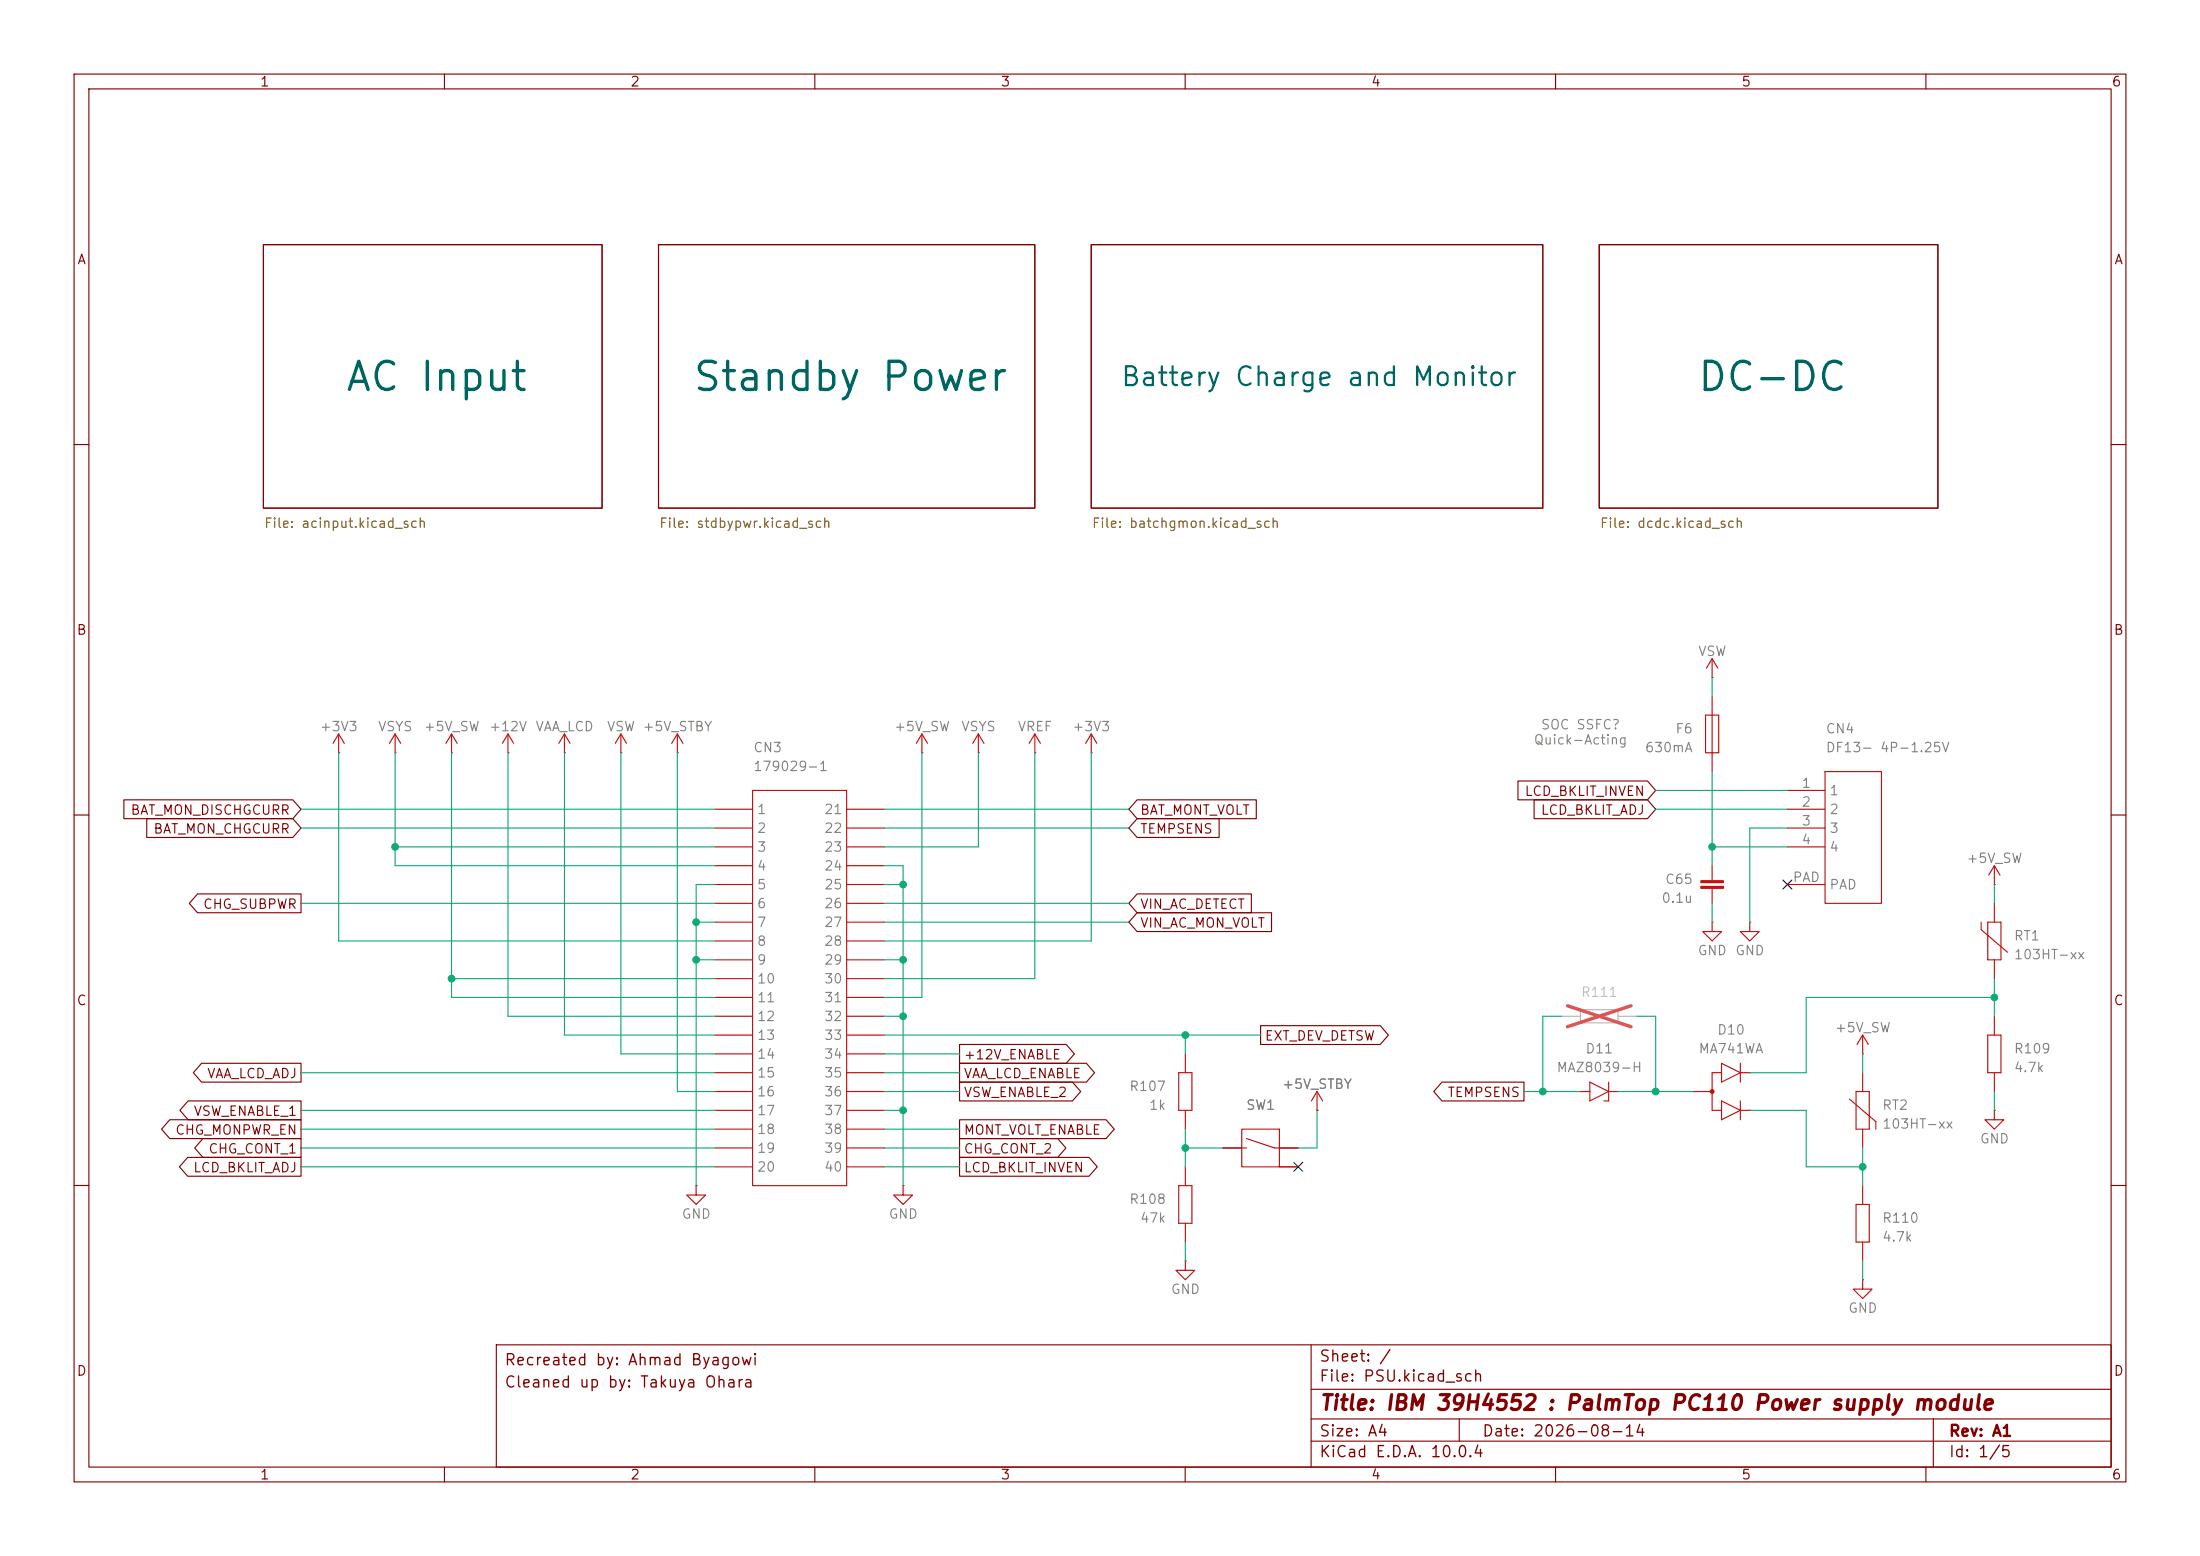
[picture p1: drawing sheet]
<svg xmlns="http://www.w3.org/2000/svg" width="297mm" height="210mm" viewBox="0 0 297 210" stroke-linecap="round" stroke-linejoin="round" font-family="sans-serif">
<g fill="none" stroke="#840000" stroke-width=".15">
<path d="M10 10h277v190h-277zM12 12h273v186h-273zM60 10v2M110 10v2M160 10v2M210 10v2M260 10v2M35.6 33h45.7v35.6h-45.7zM88.9 33h50.8v35.6h-50.8zM147.3 33h61v35.6h-61zM215.9 33h45.7v35.6h-45.7zM10 60h2"/>
<path d="M285 60h2M10 110h2M16.7 107.9h22.8l1.1 1.3-1.1 1.3h-22.8zM19.8 110.5h19.7l1.1 1.3-1.1 1.2h-19.7zM153.5 107.9h16.1v2.6h-16.1l-1.1-1.3zM153.5 110.5h11.1v2.5h-11.1l-1.1-1.2zM204.9 105.4h17.5l1.1 1.3-1.1 1.3h-17.5zM207.1 107.9h15.3l1.1 1.3-1.1 1.3h-15.3zM285 110h2M26.7 120.6h13.9v2.6h-13.9l-1.1-1.3zM153.5 120.6h15.4v2.6h-15.4l-1.1-1.3zM153.5 123.2h18.2v2.5h-18.2l-1.1-1.2z"/>
<path d="M170.2 138.4h16.1l1.1 1.3-1.1 1.3h-16.1zM22.9 151.1h17.7v2.6h-17.7l-1.1-1.3zM25.3 156.2h15.3v2.6h-15.3l-1.1-1.3zM25.4 148.6h15.2v2.5h-15.2l-1.1-1.2zM27.2 143.5h13.4v2.6h-13.4l-1.1-1.3zM27.4 153.7h13.2v2.5h-13.2l-1.1-1.3zM129.5 141h14.4l1.1 1.2-1.1 1.3h-14.4zM129.5 143.5h17.2l1.1 1.3-1.1 1.3h-17.2zM129.5 146h15.3l1.1 1.3-1.1 1.3h-15.3zM129.5 153.7h13.3l1.1 1.2-1.1 1.3h-13.3zM129.5 156.2h17.5l1.1 1.3-1.1 1.3h-17.5zM129.5 151.1h19.8l1.1 1.3-1.1 1.3h-19.8z"/>
<path d="M194.7 146h11v2.6h-11l-1.1-1.3zM10 160h2M285 160h2M60 198v2M67 181.5h218v16.5h-218zM110 198v2M160 198v2M177 194.5h108M177 191.5h108M177 187.5h108M177 181.5v16.5M197 191.5v3"/>
<path d="M210 198v2M260 198v2M261 191.5v6.5"/>
</g>
<g fill="none" stroke="#c90c0c" stroke-width=".15">
<path d="M45.7 99.1l-.7 1.2M45.7 99.1l.8 1.2M45.7 99.1v2.5M53.3 99.1l-.7 1.2M53.3 99.1l.8 1.2M53.3 99.1v2.5M61 99.1l-.8 1.2M61 99.1l.7 1.2M61 99.1v2.5M68.6 99.1l-.8 1.2M68.6 99.1l.7 1.2M68.6 99.1v2.5"/>
<path d="M76.2 99.1l-.8 1.2M76.2 99.1l.8 1.2M76.2 99.1v2.5M83.8 99.1l-.7 1.2M83.8 99.1l.8 1.2M83.8 99.1v2.5M91.4 99.1l-.7 1.2M91.4 99.1l.8 1.2M91.4 99.1v2.5M124.5 99.1l-.8 1.2M124.5 99.1l.7 1.2M124.5 99.1v2.5"/>
<path d="M132.1 99.1l-.8 1.2M132.1 99.1l.7 1.2M132.1 99.1v2.5M139.7 99.1l-.8 1.2M139.7 99.1l.8 1.2M139.7 99.1v2.5M147.3 99.1l-.7 1.2M147.3 99.1l.8 1.2M147.3 99.1v2.5M230.3 96.5h1.7v5.1h-1.7zM231.1 91.4h.1M231.1 88.9v2.5"/>
<path d="M231.1 94v10.1M231.1 88.9l-.7 1.3M231.1 88.9l.8 1.3M45.7 101.6h.1M53.3 101.6h.1M61 101.6h.1M68.6 101.6h.1M76.2 101.6h.1M83.8 101.6h.1M91.4 101.6h.1M96.5 109.2h5.1M96.5 111.8h5.1"/>
<path d="M96.5 114.3h5.1M96.5 119.4h5.1M96.5 116.8h5.1M101.6 106.7h12.7v53.3h-12.7zM114.3 109.2h5.1M114.3 111.8h5.1M114.3 114.3h5.1M114.3 119.4h5.1M114.3 116.8h5.1M124.5 101.6h.1M132.1 101.6h.1M139.7 101.6h.1"/>
<path d="M147.3 101.6h.1M231.1 116.8v2.1M231.1 119.9v2M241.3 106.7h5.1M241.3 109.2h5.1M241.3 111.8h5.1M241.3 114.3h5.1M241.3 119.4h5.1M246.4 104.1h7.6v17.8h-7.6zM269.2 119.4h.1M269.2 116.8v2.6M269.2 116.8l.8 1.3"/>
<path d="M269.2 116.8l-.7 1.3M96.5 139.7h5.1M96.5 121.9h5.1M96.5 124.5h5.1M96.5 127h5.1M96.5 129.5h5.1M96.5 132.1h5.1M96.5 134.6h5.1M96.5 137.2h5.1M114.3 139.7h5.1M114.3 121.9h5.1M114.3 124.5h5.1"/>
<path d="M114.3 127h5.1M114.3 129.5h5.1M114.3 132.1h5.1M114.3 134.6h5.1M114.3 137.2h5.1M231.1 124.5v1.2h1.3l-1.3 1.3-1.2-1.3h1.2M231.1 124.5h.1M236.2 124.5v1.2h1.3l-1.3 1.3-1.3-1.3h1.3M236.2 124.5h.1M251.5 139.7v2.5M251.5 139.7l.7 1.3M251.5 139.7l-.8 1.3"/>
<path d="M267.5 124.5v1l3.5 3M268.4 139.7h1.7v5.1h-1.7zM268.4 124.5h1.7v5h-1.7zM269.2 121.9v2.6M269.2 129.5v2.6M269.2 137.2v2.5M96.5 149.9h5.1M96.5 144.8h5.1M96.5 147.3h5.1M96.5 154.9h5.1M96.5 157.5h5.1M96.5 152.4h5.1"/>
<path d="M96.5 142.2h5.1M114.3 149.9h5.1M114.3 144.8h5.1M114.3 147.3h5.1M114.3 154.9h5.1M114.3 157.5h5.1M114.3 152.4h5.1M114.3 142.2h5.1M159.1 144.8h1.8v5.1h-1.8zM160 142.2v2.6M160 149.9v2.5M160 157.5v2.5"/>
<path d="M165.1 154.9h3.2M167.6 152.4h5.1v5.1h-5.1zM168.3 153.7l3.8 1.2h3.2M172.7 157.5h2.6M177.8 149.9h.1M177.8 147.3l-.8 1.3M177.8 147.3l.8 1.3M177.8 147.3v2.6M213.4 147.3h.1M213.4 147.3h1.2M214.6 146.1l2.6 1.2-2.6 1.3zM217.2 147.3h1.2"/>
<path d="M217.2 146.1v2.5h-.7M218.4 147.3h.1M228.6 147.3h.1M228.6 147.3h2.5M232.4 144.8h-1.3v5.1h1.3M232.4 148.6l2.5 1.3-2.5 1.2zM232.4 143.5l2.5 1.3-2.5 1.3zM234.9 149.9h1.3M234.9 143.5v2.6M234.9 148.6v2.5M234.9 144.8h1.3M236.2 149.9h.1"/>
<path d="M236.2 144.8h.1M249.7 148.3l3.5 3.1v1M250.6 147.3h1.7v5.1h-1.7zM251.5 142.2h.1M251.5 144.8v2.5M251.5 152.4v2.5M269.2 149.9v1.2h1.3l-1.3 1.3-1.2-1.3h1.2M269.2 149.9h.1M269.2 144.8v2.5M94 160v1.3h1.2l-1.2 1.3-1.3-1.3h1.3M94 160h.1M121.9 160v1.3h1.3l-1.3 1.3-1.3-1.3h1.3"/>
<path d="M121.9 160h.1M159.1 160h1.8v5.1h-1.8zM160 170.2v1.3h1.3l-1.3 1.2-1.3-1.2h1.3M160 170.2h.1M160 165.1v2.5M250.6 162.6h1.7v5h-1.7zM251.5 172.7v1.3h1.2l-1.2 1.3-1.3-1.3h1.3M251.5 172.7h.1M251.5 160v2.6M251.5 167.6v2.6"/>
</g>
<g fill="#c90c0c" stroke="#c90c0c" stroke-width=".15">
<path d="M229.6 119.6h3.1v.3h-3.1z"/>
<path d="M229.6 118.9h3.1v.2h-3.1z"/>
<circle cx="231.1" cy="147.3" r=".25"/>
</g>
<path d="M210.8 137.2h2.6M213.4 136.3h5v1.7h-5zM218.4 137.2h2.6" fill="none" stroke="#b5b5b5" stroke-width=".15"/>
<path d="M211.6 135.7l8.6 2.9M220.2 135.7l-8.6 2.9" fill="none" stroke="#e65255" stroke-width=".46"/>
<g fill="none" stroke="#0dab74" stroke-width=".15">
<path d="M231.1 91.4v2.6M40.6 111.8h55.9M40.6 109.2h55.9M45.7 101.6v25.4h50.8M53.3 101.6v15.2h43.2M53.3 114.3h43.2M61 101.6v33h35.5M68.6 101.6v35.6h27.9M76.2 101.6v38.1h20.3M83.8 101.6v40.6h12.7M91.4 101.6v45.7h5.1M96.5 119.4h-2.5v40.6"/>
<path d="M119.4 119.4h2.5M119.4 116.8h2.5v43.2M119.4 111.8h33M119.4 109.2h33M124.5 101.6v33h-5.1M132.1 101.6v12.7h-12.7M139.7 101.6v30.5h-20.3M147.3 101.6v25.4h-27.9M223.5 109.2h17.8M223.5 106.7h17.8M231.1 114.3h10.2M231.1 104.1v12.7"/>
<path d="M241.3 111.8h-5.1v12.7M269.2 119.4v2.5M40.6 121.9h55.9M61 132.1h35.5M94 129.5h2.5M94 124.5h2.5M119.4 139.7h50.8M119.4 137.2h2.5M119.4 129.5h2.5M119.4 124.5h33M119.4 121.9h33M160 139.7v2.5"/>
<path d="M210.8 137.2h-2.5v10.1M221 137.2h2.5v10.1M231.1 121.9v2.6M269.2 132.1v5.1M269.2 134.6h-25.4v10.2h-7.6M40.6 154.9h55.9M40.6 152.4h55.9M40.6 149.9h55.9M40.6 157.5h55.9M40.6 144.8h55.9M119.4 154.9h10.1M119.4 152.4h10.1"/>
<path d="M119.4 149.9h2.5M119.4 157.5h10.1M119.4 144.8h10.1M119.4 142.2h10.1M119.4 147.3h10.1M160 154.9h5.1M160 152.4v5.1M177.8 149.9v5h-2.5M205.7 147.3h7.7M218.4 147.3h10.2M236.2 149.9h7.6v7.6h7.7M251.5 142.2v2.6"/>
<path d="M251.5 154.9v5.1M269.2 147.3v2.6M160 167.6v2.6M251.5 170.2v2.5"/>
</g>
<path d="M240.7 118.8l1.2 1.2M241.9 118.8l-1.2 1.2M174.7 156.9l1.2 1.2M175.9 156.9l-1.2 1.2" fill="none" stroke="#000084" stroke-width=".15"/>
<g fill="#0dab74" stroke="#0dab74" stroke-width=".14">
<circle cx="223.5" cy="147.3" r=".46"/>
<circle cx="208.3" cy="147.3" r=".46"/>
<circle cx="231.1" cy="114.3" r=".46"/>
<circle cx="269.2" cy="134.6" r=".46"/>
<circle cx="251.5" cy="157.5" r=".46"/>
<circle cx="121.9" cy="149.9" r=".46"/>
<circle cx="160" cy="139.7" r=".46"/>
<circle cx="121.9" cy="137.2" r=".46"/>
<circle cx="160" cy="154.9" r=".46"/>
<circle cx="121.9" cy="119.4" r=".46"/>
<circle cx="121.9" cy="129.5" r=".46"/>
<circle cx="94" cy="129.5" r=".46"/>
<circle cx="94" cy="124.5" r=".46"/>
<circle cx="61" cy="132.1" r=".46"/>
<circle cx="53.3" cy="114.3" r=".46"/>
</g>
<g font-size="3.8" fill="#006464">
<text x="46.4" y="53.7">AC Input</text>
<text x="93.3" y="53.7">Standby Power</text>
<text x="228.9" y="53.7">DC-DC</text>
</g>
<text font-size="2.5" fill="#006464" x="151.2" y="52.7">Battery Charge and Monitor</text>
<text font-size="2" fill="#840000" x="178" y="190.8">Title: IBM 39H4552 : PalmTop PC110 Power supply module</text>
<g font-size="1.5" fill="#840000">
<text x="68" y="184.7">Recreated by: Ahmad Byagowi</text>
<text x="178" y="184.2">Sheet: /</text>
<text x="68" y="187.7">Cleaned up by: Takuya Ohara</text>
<text x="178" y="186.9">File: PSU.kicad_sch</text>
<text x="178" y="197.1">KiCad E.D.A. 10.0.4</text>
<text x="178" y="194.3">Size: A4</text>
<text x="200" y="194.3">Date: 2026-08-14</text>
<text x="263" y="194.3">Rev: A1</text>
<text x="263" y="197.1">Id: 1/5</text>
</g>
<g font-size="1.3" fill="#840000">
<text x="35" y="12">1</text>
<text x="85" y="12">2</text>
<text x="135" y="12">3</text>
<text x="185" y="12">4</text>
<text x="235" y="12">5</text>
<text x="285" y="12">6</text>
<text x="10.3" y="36">A</text>
<text x="285.3" y="36">A</text>
<text x="10.3" y="86">B</text>
<text x="285.3" y="86">B</text>
<text x="205.7" y="107.7">LCD_BKLIT_INVEN</text>
<text x="17.5" y="110.3">BAT_MON_DISCHGCURR</text>
<text x="20.6" y="112.8">BAT_MON_CHGCURR</text>
<text x="153.8" y="110.3">BAT_MONT_VOLT</text>
<text x="153.8" y="112.8">TEMPSENS</text>
<text x="207.9" y="110.3">LCD_BKLIT_ADJ</text>
<text x="27.3" y="123">CHG_SUBPWR</text>
<text x="153.8" y="123">VIN_AC_DETECT</text>
<text x="153.8" y="125.5">VIN_AC_MON_VOLT</text>
<text x="10.3" y="136">C</text>
<text x="285.3" y="136">C</text>
<text x="130" y="143.3">+12V_ENABLE</text>
<text x="170.7" y="140.8">EXT_DEV_DETSW</text>
<text x="27.9" y="145.8">VAA_LCD_ADJ</text>
<text x="130" y="145.8">VAA_LCD_ENABLE</text>
<text x="130" y="148.4">VSW_ENABLE_2</text>
<text x="195.3" y="148.4">TEMPSENS</text>
<text x="23.6" y="153.5">CHG_MONPWR_EN</text>
<text x="26.1" y="150.9">VSW_ENABLE_1</text>
<text x="130" y="153.5">MONT_VOLT_ENABLE</text>
<text x="26" y="158.5">LCD_BKLIT_ADJ</text>
<text x="28" y="156">CHG_CONT_1</text>
<text x="130" y="156">CHG_CONT_2</text>
<text x="130" y="158.5">LCD_BKLIT_INVEN</text>
<text x="10.3" y="186">D</text>
<text x="285.3" y="186">D</text>
<text x="35" y="200">1</text>
<text x="85" y="200">2</text>
<text x="135" y="200">3</text>
<text x="185" y="200">4</text>
<text x="235" y="200">5</text>
<text x="285" y="200">6</text>
</g>
<g font-size="1.3" fill="#725600">
<text x="35.6" y="71.6">File: acinput.kicad_sch</text>
<text x="88.9" y="71.6">File: stdbypwr.kicad_sch</text>
<text x="147.3" y="71.6">File: batchgmon.kicad_sch</text>
<text x="215.9" y="71.6">File: dcdc.kicad_sch</text>
</g>
<g font-size="1.3" fill="#808080">
<text x="229.2" y="88.9">VSW</text>
<text x="43.1" y="99">+3V3</text>
<text x="50.9" y="99">VSYS</text>
<text x="57.1" y="99">+5V_SW</text>
<text x="65.9" y="99">+12V</text>
<text x="72.2" y="99">VAA_LCD</text>
<text x="81.8" y="99">VSW +5V_STBY</text>
<text x="101.6" y="101.8">CN3</text>
<text x="120.6" y="99">+5V_SW</text>
<text x="129.7" y="99">VSYS</text>
<text x="137.3" y="99">VREF</text>
<text x="144.7" y="99">+3V3</text>
<text x="207" y="100.8">Quick-Acting</text>
<text x="207.9" y="98.8">SOC SSFC?</text>
<text x="222" y="101.8">630mA</text>
<text x="226.1" y="99.3">F6</text>
<text x="246.4" y="99.3">CN4</text>
<text x="246.4" y="101.8">DF13- 4P-1.25V</text>
<text x="101.6" y="104.4">179029-1</text>
<text x="243.1" y="106.7">1</text>
<text x="246.9" y="107.7">1</text>
<text x="102.1" y="110.2">1</text>
<text x="102.1" y="112.7">2</text>
<text x="111.2" y="110.2">21</text>
<text x="111.2" y="112.7">22</text>
<text x="243.1" y="109.2">2</text>
<text x="243.1" y="111.7">3</text>
<text x="246.9" y="110.2">2</text>
<text x="246.9" y="112.7">3</text>
<text x="102.1" y="115.3">3</text>
<text x="102.1" y="117.8">4</text>
<text x="111.2" y="115.3">23</text>
<text x="111.2" y="117.8">24</text>
<text x="224.7" y="119.6">C65</text>
<text x="241.9" y="119.4">PAD</text>
<text x="243.1" y="114.3">4</text>
<text x="246.9" y="115.3">4</text>
<text x="265.4" y="116.8">+5V_SW</text>
<text x="102.1" y="120.4">5</text>
<text x="102.1" y="122.9">6</text>
<text x="102.1" y="125.4">7</text>
<text x="111.2" y="120.4">25</text>
<text x="111.2" y="122.9">26</text>
<text x="111.2" y="125.4">27</text>
<text x="224.2" y="122.2">0.1u</text>
<text x="246.9" y="120.4">PAD</text>
<text x="102.1" y="128">8</text>
<text x="102.1" y="130.5">9</text>
<text x="111.2" y="128">28</text>
<text x="111.2" y="130.5">29</text>
<text x="229.1" y="129.2">GND</text>
<text x="234.2" y="129.2">GND</text>
<text x="271.8" y="127.2">RT1</text>
<text x="271.8" y="129.8">103HT-xx</text>
<text x="102.1" y="133.1">10</text>
<text x="102.1" y="135.6">11</text>
<text x="111.2" y="133.1">30</text>
<text x="111.2" y="135.6">31</text>
<text x="102.1" y="138.1">12</text>
<text x="102.1" y="140.7">13</text>
<text x="102.1" y="143.2">14</text>
<text x="111.2" y="138.1">32</text>
<text x="111.2" y="140.7">33</text>
<text x="111.2" y="143.2">34</text>
<text x="213.9" y="142.5">D11</text>
<text x="229.2" y="142.5">MA741WA</text>
<text x="231.7" y="139.9">D10</text>
<text x="247.6" y="139.7">+5V_SW</text>
<text x="271.8" y="142.5">R109</text>
<text x="102.1" y="145.8">15</text>
<text x="102.1" y="148.3">16</text>
<text x="111.2" y="145.8">35</text>
<text x="111.2" y="148.3">36</text>
<text x="152.4" y="147.6">R107</text>
<text x="173" y="147.3">+5V_STBY</text>
<text x="210" y="145">MAZ8039-H</text>
<text x="271.8" y="145">4.7k</text>
<text x="102.1" y="150.8">17</text>
<text x="102.1" y="153.4">18</text>
<text x="102.1" y="155.9">19</text>
<text x="111.2" y="150.8">37</text>
<text x="111.2" y="153.4">38</text>
<text x="111.2" y="155.9">39</text>
<text x="155" y="150.1">1k</text>
<text x="168.1" y="150.1">SW1</text>
<text x="254" y="150.1">RT2</text>
<text x="254" y="152.6">103HT-xx</text>
<text x="267.2" y="154.6">GND</text>
<text x="102.1" y="158.5">20</text>
<text x="111.2" y="158.5">40</text>
<text x="91.9" y="164.8">GND</text>
<text x="119.9" y="164.8">GND</text>
<text x="152.4" y="162.8">R108</text>
<text x="153.8" y="165.3">47k</text>
<text x="254" y="165.3">R110</text>
<text x="254" y="167.9">4.7k</text>
<text x="158" y="175">GND</text>
<text x="249.4" y="177.5">GND</text>
</g>
<text font-size="1.3" fill="#bfbfbf" x="213.3" y="134.9">R111</text>
</svg>
